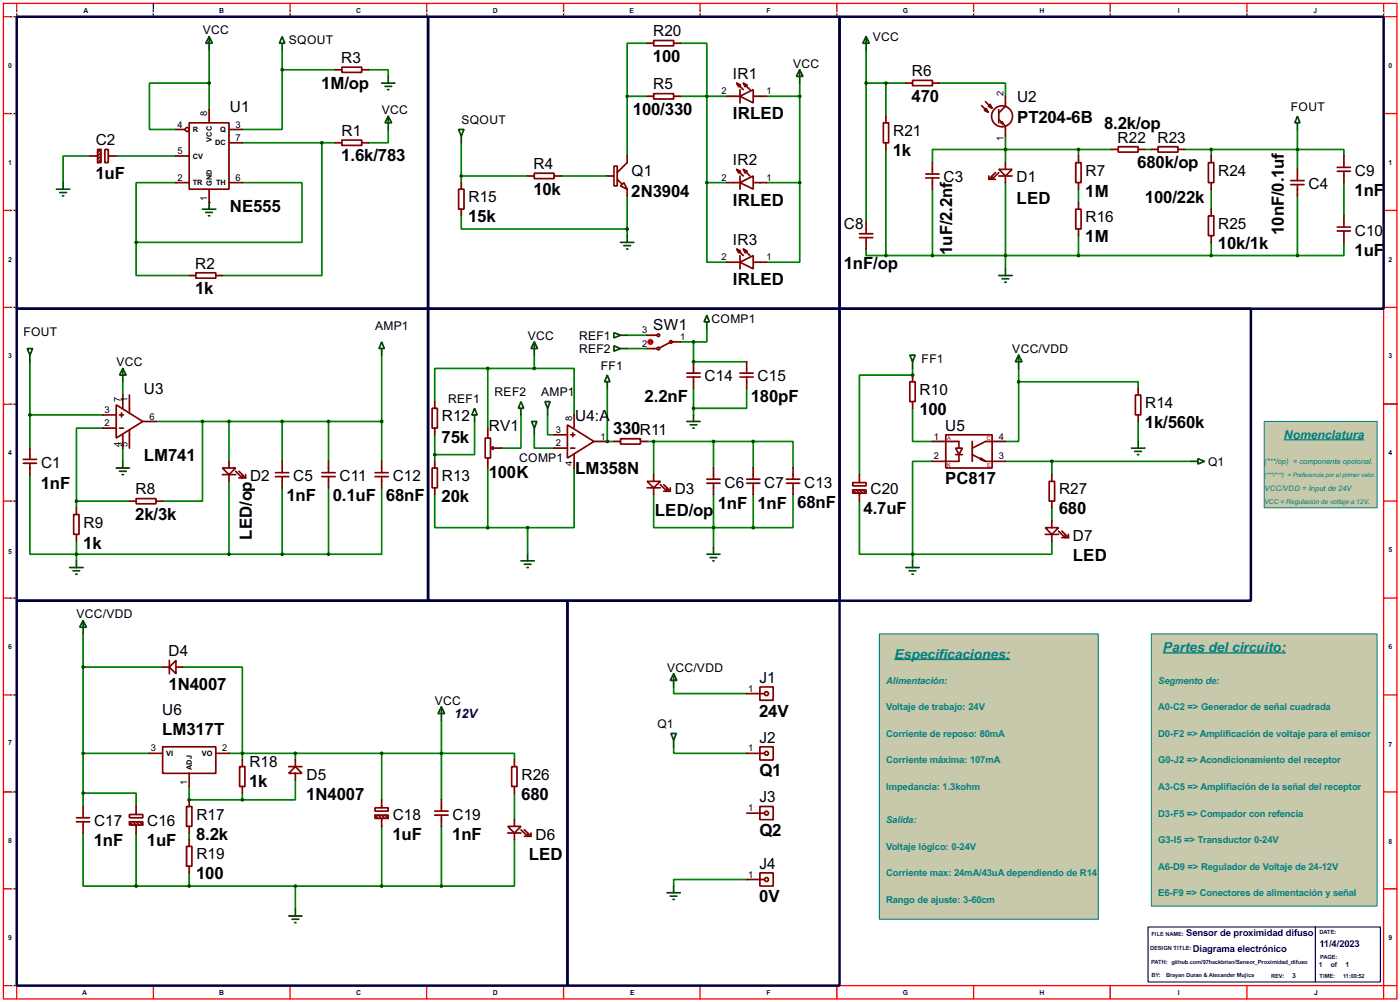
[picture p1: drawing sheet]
<svg xmlns="http://www.w3.org/2000/svg" width="536mm" height="383mm" viewBox="0 0 536 383" stroke-linecap="round" stroke-linejoin="round" font-family="sans-serif">
<g fill="none" stroke="#f00" stroke-width=".5">
<path d="M1.3 1.3h533.4v381h-533.4zM6.4 6.4h523.2v370.8h-523.2zM6.4 1.3v5.1h-5.1M111.1 1.3v5.1M163.4 1.3v5.1M215.7 1.3v5.1M268 1.3v5.1M320.3 1.3v5.1M372.7 1.3v5.1M425 1.3v5.1M477.3 1.3v5.1M529.6 1.3v5.1h5.1"/>
<path d="M1.3 43.5h5.1M529.6 43.5h5.1M1.3 80.6h5.1M529.6 80.6h5.1M1.3 117.7h5.1M529.6 117.7h5.1M1.3 154.7h5.1M529.6 154.7h5.1M1.3 191.8h5.1M529.6 191.8h5.1M1.3 228.9h5.1M529.6 228.9h5.1"/>
<path d="M1.3 266h5.1M529.6 266h5.1M1.3 303.1h5.1M529.6 303.1h5.1M1.3 340.2h5.1M529.6 340.2h5.1M1.3 377.2h5.1v5.1M58.7 377.2v5.1M111.1 377.2v5.1M163.4 377.2v5.1M215.7 377.2v5.1M268 377.2v5.1"/>
<path d="M320.3 377.2v5.1M372.7 377.2v5.1M425 377.2v5.1M477.3 377.2v5.1M534.7 377.2h-5.1v5.1"/>
</g>
<path d="M58.7 1.3v5.1M529.6 154.7h5.1M1.3 303.1h5.1" fill="none" stroke="#000080" stroke-width=".5"/>
<g fill="none" stroke="#fff" stroke-width=".38">
<path d="M3.9 6.4h2.3M6.4 3.9v2.3M58.7 3.9v2.3M111.1 3.9v2.3M163.4 3.9v2.3M215.7 3.9v2.3M268 3.9v2.3M320.3 3.9v2.3M372.7 3.9v2.3M425 3.9v2.3M477.3 3.9v2.3M529.6 3.9v2.3"/>
<path d="M3.9 43.5h2.3M3.9 80.6h2.3M3.9 117.7h2.3M3.9 154.7h2.3M3.9 191.8h2.3M3.9 228.9h2.3M3.9 266h2.3M3.9 303.1h2.3M3.9 340.2h2.3M3.9 377.2h2.3"/>
</g>
<g fill="none" stroke="#000" stroke-width=".38" stroke-dasharray=".5 1">
<path d="M3.9 6.4h2.3M6.4 3.9v2.3M58.7 3.9v2.3M111.1 3.9v2.3M163.4 3.9v2.3M215.7 3.9v2.3M268 3.9v2.3M320.3 3.9v2.3M372.7 3.9v2.3M425 3.9v2.3M477.3 3.9v2.3M529.6 3.9v2.3"/>
<path d="M3.9 43.5h2.3M3.9 80.6h2.3M3.9 117.7h2.3M3.9 154.7h2.3M3.9 191.8h2.3M3.9 228.9h2.3M3.9 266h2.3M3.9 303.1h2.3M3.9 340.2h2.3M3.9 377.2h2.3"/>
</g>
<path d="M439.5 354.8h88.9v21h-88.9z" fill="#fff" stroke="#000080" stroke-width=".45"/>
<path d="M503.5 354.8v21" fill="none" stroke="#000080" stroke-width=".45"/>
<circle cx="80.1" cy="77.5" r=".33" fill="#008000"/>
<g fill="none" stroke="#008000" stroke-width=".65">
<path d="M80.1 19.1v22.9M108 19.1v7.6M80.1 31.8h-22.9v17.8h10.2M108 26.7v22.9h-15.2M108 26.7h20.3M141 26.7h7.6v2.6M260.4 36.9h17.8M306.1 31.8v5.1h-12.7M359.5 31.8h25.4v5.1M34.3 59.7h-10.1v10.2M44.5 59.7h22.9M92.8 54.7h35.5"/>
<path d="M123.2 54.7v50.8h-38.1M148.6 49.6v5.1h-7.6M176.6 54.7v15.2M384.9 57.2h-28v5.1M384.9 52.1v10.2M496.6 57.2h17.8v2.5M496.6 49.6v15.2M67.4 69.9h-15.3v22.9M92.8 69.9h22.8v22.9h-63.5M176.6 67.4h25.4M214.7 67.4h17.8M240.1 75v15.2"/>
<path d="M356.9 72.4v25.4h55.9v-7.6M384.9 69.9v33M412.8 72.4v5.1M496.6 75v22.8h17.8v-5M514.4 69.9v12.7M52.1 92.8v12.7h20.3M176.6 82.6v5.1h63.5M11.5 138.5v33M146.1 135.9v40.7M204.5 135.9v5.1M240.1 128.3h7.6M240.1 133.4h7.6"/>
<path d="M260.4 130.9h5.1M265.5 130.9v7.6M270.6 125.8v5.1h-5.1M11.5 158.8h27.9M47 146.1v5.1M186.7 141h-20.3v12.7M186.7 141v22.9M186.7 141h17.8M199.4 158.8v12.7h-7.6M204.5 141h15.3v17.8M209.6 158.8v7.6h2.5M349.3 156.3v12.7h7.6"/>
<path d="M39.4 163.9h-10.1v27.9M47 171.5v5.1M59.7 161.3h86.4M77.5 161.3v30.5h-15.2M87.7 161.3v15.3M108 161.3v15.3M125.8 161.3v15.3M166.4 166.4v10.2M181.7 161.3v12.7h-15.3M186.7 179.1v22.9M204.5 166.4v5.1h7.6M219.8 179.1v22.9h-17.8"/>
<path d="M247.7 169h2.5v12.7M11.5 181.7v30.4h114.3M29.3 191.8v2.6M29.3 191.8h20.3M87.7 184.2v27.9M108 186.7v25.4M125.8 186.7v25.4M146.1 186.7v25.4h-20.3M166.4 189.3v12.7h20.3M250.2 189.3v12.7h38.1M273.1 189.3v20.3M288.3 189.3v12.7"/>
<path d="M303.6 189.3v12.7h-15.3M29.3 207.1v7.6M186.7 202h15.3M202 202v10.1M257.9 262.9v2.6h27.9M257.9 285.8v2.5h27.9"/>
</g>
<circle cx="265.5" cy="138.5" r=".33" fill="#008000"/>
<path d="M265.5 138.5h20.3M265.5 148.6v10.2M285.8 148.6v7.7h-20.3M232.5 169h2.5M250.2 169h38.1M273.1 169v10.1M288.3 169h15.3v10.1M288.3 169v10.1M435.7 161.3v7.7" fill="none" stroke="#008000" stroke-width=".65"/>
<circle cx="232.5" cy="169" r=".33" fill="#008000"/>
<path d="M232.5 148.6v20.4M389.9 146.1v22.9h-5M389.9 146.1h45.8v2.5M389.9 141v5.1M69.9 255.3h22.9v33M87.7 288.3h5.1M92.8 288.3v2.6M72.4 301v5.1M285.8 336.6h-27.9v2.5" fill="none" stroke="#008000" stroke-width=".65"/>
<circle cx="72.4" cy="306.1" r=".33" fill="#008000"/>
<g fill="none" stroke="#008000" stroke-width=".65">
<path d="M247.7 16.6h-7.6v20.3M260.4 16.6h10.2v53.3M331.5 19.1v66M240.1 36.9v22.8M240.1 36.9h7.6M306.1 36.9v33M331.5 31.8h15.3M339.1 31.8v12.7M339.1 57.2v40.6M384.9 57.2h40.6M412.8 57.2v2.5M438.2 57.2h2.5"/>
<path d="M453.4 57.2h43.2M463.6 57.2v2.5M270.6 69.9v30.5h7.6M270.6 69.9h7.6M293.4 69.9h12.7M306.1 69.9v30.5h-12.7M463.6 72.4v7.7M331.5 95.3v2.5h7.6M339.1 97.8h17.8M412.8 97.8h83.8M463.6 92.8v5M349.3 141v2.6"/>
<path d="M356.9 176.6h-7.6v35.5M384.9 176.6h71.1M402.6 176.6v5.1M329 191.8v20.3h20.3M402.6 194.4v5M349.3 212.1v2.6M402.6 207.1v5h-53.3M169 275.6v30.5M57.2 288.3h-25.4v20.4M92.8 288.3h104.1v2.6M113.1 298.5v7.6h-20.3M113.1 288.3v2.6"/>
<path d="M146.1 288.3v17.8M31.8 318.8v20.3h20.3M31.8 303.6h20.3v5.1M52.1 318.8v20.3M72.4 306.1h20.4M72.4 318.8v2.6M92.8 303.6v2.5M146.1 316.3v22.8M169 316.3v22.8M196.9 303.6v10.1M52.1 339.1h116.9M72.4 334.1v5"/>
<path d="M113.1 339.1v8.9M196.9 321.4v17.7h-27.9"/>
</g>
<circle cx="349.3" cy="143.6" r=".33" fill="#008000"/>
<path d="M349.3 143.6h-20.3v38.1M31.8 242.6v45.7M31.8 255.3h30.5" fill="none" stroke="#008000" stroke-width=".65"/>
<path d="M72.4 47h15.3v25.4h-15.3z" fill="#fff" stroke="#800000" stroke-width=".65"/>
<g fill="none" stroke="#800000" stroke-width=".65">
<path d="M67.4 49.6h3.5M67.4 59.7h5M80.1 42v5M87.7 49.6h5.1M87.7 54.7h5.1M67.4 69.9h5M80.1 72.4v5.1M87.7 69.9h5.1"/>
<circle cx="71.6" cy="49.6" r=".75"/>
</g>
<path d="M130.9 53.6h7.6v2.1h-7.6z" fill="#fff" stroke="#800000" stroke-width=".65"/>
<path d="M128.3 54.7h2.6M138.5 54.7h2.5" fill="none" stroke="#800000" stroke-width=".65"/>
<path d="M80.1 77.5v2.6M77.5 80.1h5.1M78.8 81.3h2.5M79.8 82.6h.5M169 270.6l1.2 2.5h-2.5zM169 270.6v5" fill="none" stroke="#004000" stroke-width=".65"/>
<path d="M75 104.4h7.6v2.1h-7.6z" fill="#fff" stroke="#800000" stroke-width=".65"/>
<path d="M72.4 105.5h2.6M82.6 105.5h2.5" fill="none" stroke="#800000" stroke-width=".65"/>
<path d="M108 14l1 2.6h-2zM108 16.6v2.5M148.6 44.5l1.3 2.5h-2.5zM148.6 44.5v5.1" fill="none" stroke="#004000" stroke-width=".65"/>
<path d="M130.9 25.7h7.6v2h-7.6z" fill="#fff" stroke="#800000" stroke-width=".65"/>
<path d="M128.3 26.7h2.6M138.5 26.7h2.5" fill="none" stroke="#800000" stroke-width=".65"/>
<g fill="#004000" stroke="#004000" stroke-width=".4">
<circle cx="108" cy="26.7" r=".5"/>
<circle cx="123.2" cy="54.7" r=".5"/>
</g>
<path d="M80.1 14l1.2 2.6h-2.5zM80.1 14v5.1M146.1 31.8h5.1M147.4 33.1h2.5M148.4 34.3h.5M148.6 29.3v2.5" fill="none" stroke="#004000" stroke-width=".65"/>
<g fill="#fff" stroke="#800000" stroke-width=".65">
<path d="M40.2 57.2h1.3v5.1h-1.3z"/>
<path d="M37.4 57.2h1.3v5.1h-1.3z"/>
</g>
<path d="M38.7 58.5l-1.3 1.2h-3.1M38.7 59.7l-1.3 1.3M38.7 57.2l-1.3 1.3M41.5 59.7h3M38.7 61l-1.3 1.3" fill="none" stroke="#800000" stroke-width=".65"/>
<path d="M21.6 72.4h5.1M22.9 73.7h2.6M23.9 75h.5M24.2 69.9v2.5" fill="none" stroke="#004000" stroke-width=".65"/>
<g fill="#004000" stroke="#004000" stroke-width=".4">
<circle cx="52.1" cy="92.8" r=".5"/>
<circle cx="80" cy="31.8" r=".5"/>
</g>
<path d="M204.5 66.3h7.6v2.1h-7.6z" fill="#fff" stroke="#800000" stroke-width=".65"/>
<path d="M202 67.4h2.5M212.1 67.4h2.6" fill="none" stroke="#800000" stroke-width=".65"/>
<path d="M237.5 71.2l1.3-1.3 1.3 2.5z" fill="#fff" stroke="#800000" stroke-width=".65"/>
<path d="M235 63.6h1.3v7.6h-1.3z" fill="#fff" stroke="#800000" stroke-width=".65"/>
<path d="M240.1 59.7v2.6l-3.8 3.8M232.5 67.4h2.5M236.3 68.6l1.8 1.8M240.1 72.4v2.6" fill="none" stroke="#800000" stroke-width=".65"/>
<path d="M6.4 6.4h157.5v111.8h-157.5zM163.9 6.4h157.5v111.8h-157.5z" fill="none" stroke="#000040" stroke-width=".95"/>
<path d="M175.6 49.6h2l-1 2.5zM176.6 52.1v2.6M237.5 92.8h5.1M238.8 94h2.6M239.8 95.3h.5M240.1 90.2v2.6" fill="none" stroke="#004000" stroke-width=".65"/>
<path d="M250.2 35.9h7.7v2h-7.7z" fill="#fff" stroke="#800000" stroke-width=".65"/>
<path d="M247.7 36.9h2.5M257.9 36.9h2.5M280.7 36.9h2.6M282 31.8l2.5 2.5M283.3 34.3v5.1M284.5 31.8l2.6 2.5M288.3 36.9h2.6" fill="none" stroke="#800000" stroke-width=".65"/>
<g fill="#fff" stroke="#800000" stroke-width=".65">
<path d="M283.3 36.9l5-2.6v5.1z"/>
<path d="M282 31.8l1.5 .8-.7 .7z"/>
<path d="M284.5 31.8l1.6 .8-.8 .7z"/>
</g>
<path d="M278.2 36.9h2.5M290.9 36.9h2.5M280.7 69.9h2.6M282 64.8l2.5 2.6M283.3 67.4v5M284.5 64.8l2.6 2.6M288.3 69.9h2.6" fill="none" stroke="#800000" stroke-width=".65"/>
<g fill="#fff" stroke="#800000" stroke-width=".65">
<path d="M283.3 69.9l5-2.5v5z"/>
<path d="M282 64.8l1.5 .8-.7 .7z"/>
<path d="M284.5 64.8l1.6 .8-.8 .7z"/>
</g>
<path d="M278.2 69.9h2.5M290.9 69.9h2.5" fill="none" stroke="#800000" stroke-width=".65"/>
<path d="M331.5 14l1.3 2.6h-2.5zM331.5 14v5.1M306.1 26.7l1.3 2.6h-2.5zM306.1 26.7v5.1" fill="none" stroke="#004000" stroke-width=".65"/>
<path d="M321.4 6.4h208.2v111.8h-208.2z" fill="none" stroke="#000040" stroke-width=".95"/>
<path d="M349.3 30.8h7.6v2h-7.6z" fill="#fff" stroke="#800000" stroke-width=".65"/>
<path d="M346.8 31.8h2.5M356.9 31.8h2.6" fill="none" stroke="#800000" stroke-width=".65"/>
<circle cx="383.5" cy="44.5" r="4" fill="#fff" stroke="#800000" stroke-width=".65"/>
<path d="M377.2 38.9l2.6 2.6M384.9 39.4v1.3l-2.6 2.5M375.7 40.4l2.6 2.6M382.3 42v5M382.3 45.8l2.6 2.5v1.3" fill="none" stroke="#800000" stroke-width=".65"/>
<g fill="#fff" stroke="#800000" stroke-width=".65">
<path d="M383.1 47l.5-.5 .5 1.1z"/>
<path d="M377.5 41.5l.8 1.5-1.6-.8z"/>
<path d="M378.3 40.7l.7-.8 .8 1.6z"/>
</g>
<path d="M384.9 36.9v2.5M384.9 49.6v2.5M354.4 66.6h5.1M354.4 68.1h5.1M356.9 62.3v4.3M356.9 68.1v4.3" fill="none" stroke="#800000" stroke-width=".65"/>
<path d="M382.3 64.8h5.1l-2.5 2.6z" fill="#fff" stroke="#800000" stroke-width=".65"/>
<path d="M378.5 67.4v1.2M378.5 68.6h2.6M381.1 66.1l-2.6 2.5M382.3 67.4h5.1M382.3 66.1l-2.5 2.5v-1.2M384.9 62.3v2.5M384.9 67.4v2.5" fill="none" stroke="#800000" stroke-width=".65"/>
<circle cx="384.8" cy="57.2" r=".5" fill="#004000" stroke="#004000" stroke-width=".4"/>
<path d="M382.3 105.5h5.1M383.6 106.7h2.5M384.6 108h.5M384.9 102.9v2.6" fill="none" stroke="#004000" stroke-width=".65"/>
<path d="M411.8 62.3h2v7.6h-2z" fill="#fff" stroke="#800000" stroke-width=".65"/>
<path d="M412.8 59.7v2.6M412.8 69.9v2.5M494.1 70.7h5.1M494.1 69.1h5.1M496.6 64.8v4.3M496.6 70.7v4.3M8.9 177.3h5.1M8.9 175.8h5.1M11.5 171.5v4.3M11.5 177.3v4.4" fill="none" stroke="#800000" stroke-width=".65"/>
<g fill="#004000" stroke="#004000" stroke-width=".4">
<circle cx="384.8" cy="97.8" r=".5"/>
<circle cx="496.6" cy="57.2" r=".5"/>
</g>
<path d="M496.6 44.5l1 2.5h-2zM496.6 47v2.6M10.5 133.4h2l-1 2.5zM11.5 135.9v2.6" fill="none" stroke="#004000" stroke-width=".65"/>
<path d="M6.4 118.2h157.5v111.7h-157.5z" fill="none" stroke="#000040" stroke-width=".95"/>
<path d="M44.5 155l10.2 6.3-10.2 6.4z" fill="#fff" stroke="#800000" stroke-width=".65"/>
<path d="M39.4 158.8h5.1M45.8 158.8h1.5M46.5 158v1.6M47 151.2v5.1M49.6 151.2v6.8M39.4 163.9h5.1M45.8 163.9h1.5M47 166.4v5.1M49.6 164.6v6.9M54.7 161.3h5" fill="none" stroke="#800000" stroke-width=".65"/>
<path d="M52.1 190.8h7.6v2h-7.6z" fill="#fff" stroke="#800000" stroke-width=".65"/>
<path d="M49.6 191.8h2.5M59.7 191.8h2.6" fill="none" stroke="#800000" stroke-width=".65"/>
<path d="M28.2 196.9h2.1v7.6h-2.1z" fill="#fff" stroke="#800000" stroke-width=".65"/>
<path d="M29.3 194.4v2.5M29.3 204.5v2.6" fill="none" stroke="#800000" stroke-width=".65"/>
<g fill="#004000" stroke="#004000" stroke-width=".4">
<circle cx="29.2" cy="191.8" r=".5"/>
<circle cx="11.4" cy="158.8" r=".5"/>
<circle cx="77.5" cy="161.3" r=".5"/>
<circle cx="29.2" cy="212.1" r=".5"/>
</g>
<path d="M47 141l1.3 2.6h-2.5zM47 141v5.1M44.5 179.1h5.1M47 176.6v2.5M45.8 180.4h2.5M46.8 181.7h.5M26.7 217.2h5.1M28 218.5h2.5M29 219.8h.5M29.3 214.7v2.5" fill="none" stroke="#004000" stroke-width=".65"/>
<path d="M85.1 179.1h5.1l-2.5 2.6z" fill="#fff" stroke="#800000" stroke-width=".65"/>
<path d="M87.7 176.6v2.5M85.1 181.7h5.1M87.7 181.7v2.5M90.2 180.4l2.6 2.5v-1.2M91.5 180.4l2.5 2.5M91.5 182.9h2.5M94 181.7v1.2" fill="none" stroke="#800000" stroke-width=".65"/>
<path d="M163.9 118.2h157.5v111.7h-157.5z" fill="none" stroke="#000040" stroke-width=".95"/>
<path d="M217.2 162.6l10.2 6.4-10.2 6.3z" fill="#fff" stroke="#800000" stroke-width=".65"/>
<path d="M219.8 158.8v5.1M212.1 171.5h5.1M212.1 166.4h5.1M218.5 171.5h1.5M218.5 166.4h1.5M219.3 165.7v1.5M219.8 174v5.1M227.4 169h5.1" fill="none" stroke="#800000" stroke-width=".65"/>
<path d="M237.5 167.9h7.7v2.1h-7.7z" fill="#fff" stroke="#800000" stroke-width=".65"/>
<path d="M235 169h2.5M245.2 169h2.5" fill="none" stroke="#800000" stroke-width=".65"/>
<path d="M247.7 184.2h5.1l-2.6 2.5z" fill="#fff" stroke="#800000" stroke-width=".65"/>
<g fill="none" stroke="#800000" stroke-width=".65">
<path d="M273.1 179.1v4.3M288.3 179.1v4.3M247.7 186.7h5.1M250.2 181.7v2.5M250.2 186.7v2.6M252.8 185.5l2.5 2.5v-1.3M254.1 185.5l2.5 2.5M254.1 188h2.5M256.6 186.7v1.3M270.6 185h5M270.6 183.4h5M273.1 185v4.3"/>
<path d="M285.8 185h5.1M285.8 183.4h5.1M288.3 185v4.3"/>
</g>
<path d="M204.5 130.9l1.3 2.5h-2.5zM204.5 130.9v5M199.4 214.7h5.1M200.7 216h2.6M201.7 217.2h.5M202 212.1v2.6M270.6 212.1h5M271.8 213.4h2.6M272.9 214.7h.5M273.1 209.6v2.5" fill="none" stroke="#004000" stroke-width=".65"/>
<g fill="#004000" stroke="#004000" stroke-width=".4">
<circle cx="250.2" cy="169" r=".5"/>
<circle cx="273.1" cy="202" r=".5"/>
</g>
<path d="M165.4 156.3h2v7.6h-2z" fill="#fff" stroke="#800000" stroke-width=".65"/>
<path d="M166.4 153.7v2.6M166.4 163.9v2.5" fill="none" stroke="#800000" stroke-width=".65"/>
<path d="M165.4 179.1h2v7.6h-2z" fill="#fff" stroke="#800000" stroke-width=".65"/>
<path d="M166.4 176.6v2.5M166.4 186.7v2.6" fill="none" stroke="#800000" stroke-width=".65"/>
<g fill="#004000" stroke="#004000" stroke-width=".4">
<circle cx="201.9" cy="202" r=".5"/>
<circle cx="204.5" cy="141" r=".5"/>
<circle cx="270.5" cy="36.9" r=".5"/>
<circle cx="306.1" cy="36.9" r=".5"/>
</g>
<path d="M146.1 130.9l1 2.5h-2zM146.1 133.4v2.5M208.6 153.7h2l-1 2.6zM209.6 156.3v2.5M232.5 143.6l1 2.5h-2.1zM232.5 146.1v2.5" fill="none" stroke="#004000" stroke-width=".65"/>
<path d="M321.4 118.2h157.4v111.7h-157.4zM6.4 229.9h210.8v147.3h-210.8z" fill="none" stroke="#000040" stroke-width=".95"/>
<path d="M185.7 167.7h2.1v7.6h-2.1z" fill="#fff" stroke="#800000" stroke-width=".65"/>
<path d="M186.7 163.9v3.8M186.7 175.3v3.8M188 171.5l.8 .5M188 171.5h3.8M188.8 171l-.8 .5" fill="none" stroke="#800000" stroke-width=".65"/>
<g fill="#004000" stroke="#004000" stroke-width=".4">
<circle cx="186.7" cy="202" r=".5"/>
<circle cx="186.7" cy="141" r=".5"/>
<circle cx="166.4" cy="174" r=".5"/>
</g>
<path d="M181.7 156.3l1 2.5h-2.1zM181.7 158.8v2.5M199.4 153.7l1.1 2.6h-2.1zM199.4 156.3v2.5" fill="none" stroke="#004000" stroke-width=".65"/>
<circle cx="256.8" cy="130.9" r=".5" fill="#fff" stroke="#800000" stroke-width=".65"/>
<path d="M257.4 130.9h.5" fill="none" stroke="#800000" stroke-width=".65"/>
<circle cx="252" cy="133.4" r=".5" fill="#fff" stroke="#800000" stroke-width=".65"/>
<path d="M250.2 133.4h1.3M256.3 131.1l-3.8 2.1" fill="none" stroke="#800000" stroke-width=".65"/>
<circle cx="252" cy="128.3" r=".5" fill="#fff" stroke="#800000" stroke-width=".65"/>
<path d="M247.7 128.3h3.8M247.7 133.4h2.5M257.9 130.9h2.5" fill="none" stroke="#800000" stroke-width=".65"/>
<circle cx="248.9" cy="130.9" r="1" fill="#400000" stroke="#f00" stroke-width=".38"/>
<path d="M248.7 131.1l.3 .3M249 130.4v1M249 130.4l.2 .2M249 130.4l-.3 .2M249.2 131.1l-.2 .3" fill="none" stroke="#f00" stroke-width=".38"/>
<path d="M235 127.3l2.5 1-2.5 1zM235 132.4l2.5 1-2.5 1zM237.5 128.3h2.6M237.5 133.4h2.6M270.6 120.7l1 2.5h-2.1zM270.6 123.2v2.6M203.5 161.3h2l-1 2.6zM204.5 163.9v2.5" fill="none" stroke="#004000" stroke-width=".65"/>
<path d="M290.9 262.9h5.1v5.1h-5.1z" fill="#fff" stroke="#800000" stroke-width=".65"/>
<path d="M290.9 265.5h1.8" fill="none" stroke="#800000" stroke-width=".65"/>
<circle cx="293.4" cy="265.5" r=".75" fill="#feffff" stroke="#800000" stroke-width=".65"/>
<path d="M285.8 265.5h5.1" fill="none" stroke="#800000" stroke-width=".65"/>
<path d="M290.9 285.8h5.1v5.1h-5.1z" fill="#fff" stroke="#800000" stroke-width=".65"/>
<path d="M290.9 288.3h1.8" fill="none" stroke="#800000" stroke-width=".65"/>
<circle cx="293.4" cy="288.3" r=".75" fill="#feffff" stroke="#800000" stroke-width=".65"/>
<path d="M285.8 288.3h5.1" fill="none" stroke="#800000" stroke-width=".65"/>
<path d="M290.9 308.7h5.1v5h-5.1z" fill="#fff" stroke="#800000" stroke-width=".65"/>
<path d="M290.9 311.2h1.8" fill="none" stroke="#800000" stroke-width=".65"/>
<circle cx="293.4" cy="311.2" r=".75" fill="#feffff" stroke="#800000" stroke-width=".65"/>
<path d="M285.8 311.2h5.1" fill="none" stroke="#800000" stroke-width=".65"/>
<path d="M290.9 334.1h5.1v5h-5.1z" fill="#fff" stroke="#800000" stroke-width=".65"/>
<path d="M290.9 336.6h1.8" fill="none" stroke="#800000" stroke-width=".65"/>
<circle cx="293.4" cy="336.6" r=".75" fill="#feffff" stroke="#800000" stroke-width=".65"/>
<path d="M285.8 336.6h5.1" fill="none" stroke="#800000" stroke-width=".65"/>
<path d="M362 166.4h17.8v12.7h-17.8z" fill="#fff" stroke="#800000" stroke-width=".65"/>
<path d="M365.8 171.5h2.6l-1.3 2.5z" fill="#fff" stroke="#800000" stroke-width=".65"/>
<path d="M356.9 169h10.2v2.5M365.8 174h2.6M367.1 174v2.6h-10.2M372.2 169v7.6M372.2 174l5 2.6M375.2 175.8l2 .8M375.5 175.3l1.7 1.3M377.2 176.6h7.7M384.9 169h-7.7l-5 2.5" fill="none" stroke="#800000" stroke-width=".65"/>
<path d="M346.8 217.2h5M348 218.5h2.6M349.1 219.8h.5M349.3 214.7v2.5" fill="none" stroke="#004000" stroke-width=".65"/>
<path d="M348.3 146.1h2v7.6h-2z" fill="#fff" stroke="#800000" stroke-width=".65"/>
<path d="M349.3 143.6v2.5M349.3 153.7v2.6" fill="none" stroke="#800000" stroke-width=".65"/>
<path d="M348.3 135.9h2l-1 2.6zM349.3 138.5v2.5M389.9 135.9l1.3 2.6h-2.5zM389.9 135.9v5.1M456 176.6h2.5M458.5 175.6l2.6 1-2.6 1zM257.9 257.9l1.2 2.5h-2.5zM257.9 257.9v5M256.8 280.7h2.1l-1 2.6zM257.9 283.3v2.5" fill="none" stroke="#004000" stroke-width=".65"/>
<path d="M175.6 72.4h2v7.7h-2z" fill="#fff" stroke="#800000" stroke-width=".65"/>
<path d="M176.6 69.9v2.5M176.6 80.1v2.5" fill="none" stroke="#800000" stroke-width=".65"/>
<g fill="#004000" stroke="#004000" stroke-width=".4">
<circle cx="176.5" cy="67.4" r=".5"/>
<circle cx="240" cy="87.7" r=".5"/>
</g>
<path d="M411.8 80.1h2v7.6h-2z" fill="#fff" stroke="#800000" stroke-width=".65"/>
<g fill="none" stroke="#800000" stroke-width=".65">
<path d="M514.4 59.7v4.4M412.8 77.5v2.6M511.9 65.6h5M511.9 64.1h5M514.4 65.6v4.3M329 91h5.1M329 89.5h5.1M331.5 85.1v4.4M331.5 91v4.3M412.8 87.7v2.5M511.9 88.4h5M511.9 86.9h5"/>
<path d="M514.4 82.6v4.3M514.4 88.4v4.4M265.5 138.5v4.3M285.8 138.5v4.3M262.9 144.3h5.1M262.9 142.8h5.1M265.5 144.3v4.3M283.3 144.3h5M283.3 142.8h5M285.8 144.3v4.3M108 176.6v4.3M125.8 176.6v4.3"/>
<path d="M146.1 176.6v4.3M303.6 179.1v4.3M105.5 182.4h5M105.5 180.9h5M108 182.4v4.3M123.2 182.4h5.1M123.2 180.9h5.1M125.8 182.4v4.3M143.6 182.4h5M143.6 180.9h5M146.1 182.4v4.3M301 185h5.1"/>
<path d="M301 183.4h5.1M303.6 185v4.3"/>
</g>
<g fill="#004000" stroke="#004000" stroke-width=".4">
<circle cx="356.9" cy="97.8" r=".5"/>
<circle cx="412.8" cy="97.8" r=".5"/>
<circle cx="496.6" cy="97.8" r=".5"/>
<circle cx="87.6" cy="161.3" r=".5"/>
<circle cx="108" cy="161.3" r=".5"/>
<circle cx="146.1" cy="161.3" r=".5"/>
<circle cx="125.7" cy="161.3" r=".5"/>
<circle cx="87.6" cy="212.1" r=".5"/>
<circle cx="108" cy="212.1" r=".5"/>
<circle cx="125.7" cy="212.1" r=".5"/>
<circle cx="288.3" cy="202" r=".5"/>
<circle cx="265.4" cy="130.9" r=".5"/>
<circle cx="265.4" cy="138.5" r=".5"/>
<circle cx="265.4" cy="156.3" r=".5"/>
<circle cx="273.1" cy="169" r=".5"/>
<circle cx="288.3" cy="169" r=".5"/>
</g>
<path d="M265.5 158.8v2.5M262.9 161.3h5.1M264.2 162.6h2.6M265.2 163.9h.5" fill="none" stroke="#004000" stroke-width=".65"/>
<path d="M434.6 151.2h2.1v7.6h-2.1z" fill="#fff" stroke="#800000" stroke-width=".65"/>
<path d="M435.7 148.6v2.6M435.7 158.8v2.5" fill="none" stroke="#800000" stroke-width=".65"/>
<path d="M433.1 171.5h5.1M434.4 172.8h2.5M435.4 174h.5M435.7 169v2.5M257.9 339.1v2.6M255.3 341.7h5.1M256.6 343h2.5M257.6 344.2h.5" fill="none" stroke="#004000" stroke-width=".65"/>
<g fill="#004000" stroke="#004000" stroke-width=".4">
<circle cx="232.4" cy="169" r=".5"/>
<circle cx="389.9" cy="146.1" r=".5"/>
</g>
<path d="M62.3 285.8h20.3v10.2h-20.3z" fill="#fff" stroke="#800000" stroke-width=".65"/>
<path d="M57.2 288.3h5.1M72.4 296v5M82.6 288.3h5.1" fill="none" stroke="#800000" stroke-width=".65"/>
<path d="M64.8 255.3l2.6-2.5v5.1z" fill="#fff" stroke="#800000" stroke-width=".65"/>
<path d="M62.3 255.3h2.5M64.8 252.8v5.1M67.4 255.3h2.5" fill="none" stroke="#800000" stroke-width=".65"/>
<g fill="#fff" stroke="#800000" stroke-width=".65">
<path d="M49.6 311.7h5.1v1.3h-5.1z"/>
<path d="M49.6 314.5h5.1v1.3h-5.1z"/>
</g>
<path d="M29.3 314.5h5M29.3 313h5M31.8 308.7v4.3M31.8 314.5v4.3M49.6 314.5l1.3 1.3M50.9 314.5l1.2 1.3v3M52.1 308.7v3M52.1 314.5l1.3 1.3M53.4 314.5l1.3 1.3" fill="none" stroke="#800000" stroke-width=".65"/>
<path d="M110.5 350.6h5.1M111.8 351.8h2.6M112.8 353.1h.5M113.1 348v2.6" fill="none" stroke="#004000" stroke-width=".65"/>
<path d="M71.4 308.7h2.1v7.6h-2.1z" fill="#fff" stroke="#800000" stroke-width=".65"/>
<path d="M72.4 306.1v2.6M72.4 316.3v2.5" fill="none" stroke="#800000" stroke-width=".65"/>
<path d="M91.7 293.4h2.1v7.6h-2.1z" fill="#fff" stroke="#800000" stroke-width=".65"/>
<path d="M92.8 290.9v2.5M92.8 301v2.6" fill="none" stroke="#800000" stroke-width=".65"/>
<circle cx="92.7" cy="288.3" r=".5" fill="#004000" stroke="#004000" stroke-width=".4"/>
<path d="M113.1 293.4l2.5 2.6h-5.1z" fill="#fff" stroke="#800000" stroke-width=".65"/>
<path d="M110.5 293.4h5.1M113.1 290.9v2.5M113.1 296v2.5" fill="none" stroke="#800000" stroke-width=".65"/>
<circle cx="72.4" cy="306.1" r=".5" fill="#004000" stroke="#004000" stroke-width=".4"/>
<g fill="#fff" stroke="#800000" stroke-width=".65">
<path d="M143.6 309.2h5v1.2h-5z"/>
<path d="M143.6 312h5v1.2h-5z"/>
</g>
<path d="M143.6 312l1.2 1.2M144.8 312l1.3 1.2v3.1M146.1 306.1v3.1M146.1 312l1.3 1.2M147.4 312l1.2 1.2M166.4 312h5.1M166.4 310.4h5.1M169 306.1v4.3M169 312v4.3" fill="none" stroke="#800000" stroke-width=".65"/>
<g fill="#004000" stroke="#004000" stroke-width=".4">
<circle cx="52.1" cy="339.1" r=".5"/>
<circle cx="113" cy="288.3" r=".5"/>
<circle cx="146.1" cy="288.3" r=".5"/>
<circle cx="146.1" cy="339.1" r=".5"/>
<circle cx="168.9" cy="288.3" r=".5"/>
<circle cx="31.8" cy="303.6" r=".5"/>
<circle cx="31.8" cy="288.3" r=".5"/>
<circle cx="92.7" cy="306.1" r=".5"/>
</g>
<path d="M31.8 237.5l1.3 2.6h-2.6zM31.8 237.5v5.1" fill="none" stroke="#004000" stroke-width=".65"/>
<path d="M71.4 323.9h2.1v7.6h-2.1z" fill="#fff" stroke="#800000" stroke-width=".65"/>
<path d="M72.4 321.4v2.5M72.4 331.5v2.6" fill="none" stroke="#800000" stroke-width=".65"/>
<circle cx="72.4" cy="339.1" r=".5" fill="#004000" stroke="#004000" stroke-width=".4"/>
<path d="M250.2 15.5h7.7v2.1h-7.7z" fill="#fff" stroke="#800000" stroke-width=".65"/>
<path d="M247.7 16.6h2.5M257.9 16.6h2.5" fill="none" stroke="#800000" stroke-width=".65"/>
<g fill="#004000" stroke="#004000" stroke-width=".4">
<circle cx="240" cy="36.9" r=".5"/>
<circle cx="331.5" cy="31.8" r=".5"/>
</g>
<path d="M338.1 47h2.1v7.7h-2.1z" fill="#fff" stroke="#800000" stroke-width=".65"/>
<path d="M339.1 44.5v2.5M339.1 54.7v2.5" fill="none" stroke="#800000" stroke-width=".65"/>
<g fill="#004000" stroke="#004000" stroke-width=".4">
<circle cx="339.1" cy="31.8" r=".5"/>
<circle cx="339.1" cy="97.8" r=".5"/>
</g>
<path d="M428 56.2h7.7v2h-7.7z" fill="#fff" stroke="#800000" stroke-width=".65"/>
<path d="M425.5 57.2h2.5M435.7 57.2h2.5" fill="none" stroke="#800000" stroke-width=".65"/>
<circle cx="412.8" cy="57.2" r=".5" fill="#004000" stroke="#004000" stroke-width=".4"/>
<path d="M443.3 56.2h7.6v2h-7.6z" fill="#fff" stroke="#800000" stroke-width=".65"/>
<path d="M440.7 57.2h2.6M450.9 57.2h2.5" fill="none" stroke="#800000" stroke-width=".65"/>
<path d="M462.6 62.3h2v7.6h-2z" fill="#fff" stroke="#800000" stroke-width=".65"/>
<path d="M463.6 59.7v2.6M463.6 69.9v2.5" fill="none" stroke="#800000" stroke-width=".65"/>
<circle cx="463.6" cy="57.2" r=".5" fill="#004000" stroke="#004000" stroke-width=".4"/>
<path d="M462.6 82.6h2v7.6h-2z" fill="#fff" stroke="#800000" stroke-width=".65"/>
<path d="M463.6 80.1v2.5M463.6 90.2v2.6" fill="none" stroke="#800000" stroke-width=".65"/>
<circle cx="463.6" cy="97.8" r=".5" fill="#004000" stroke="#004000" stroke-width=".4"/>
<path d="M195.9 293.4h2v7.6h-2z" fill="#fff" stroke="#800000" stroke-width=".65"/>
<path d="M196.9 290.9v2.5M196.9 301v2.6" fill="none" stroke="#800000" stroke-width=".65"/>
<path d="M194.4 316.3h5l-2.5 2.5z" fill="#fff" stroke="#800000" stroke-width=".65"/>
<path d="M194.4 318.8h5M196.9 313.7v2.6M196.9 318.8v2.6M199.4 317.6l2.6 2.5v-1.3M200.7 317.6l2.6 2.5M203.3 318.8v1.3M200.7 320.1h2.6" fill="none" stroke="#800000" stroke-width=".65"/>
<g fill="#004000" stroke="#004000" stroke-width=".4">
<circle cx="168.9" cy="339.1" r=".5"/>
<circle cx="113" cy="339.1" r=".5"/>
</g>
<path d="M400.1 202h5.1l-2.6 2.5z" fill="#fff" stroke="#800000" stroke-width=".65"/>
<path d="M402.6 199.4v2.6M400.1 204.5h5.1M402.6 204.5v2.6M405.2 203.3l2.5 2.5v-1.3M406.5 203.3l2.5 2.5M406.5 205.8h2.5M409 204.5v1.3" fill="none" stroke="#800000" stroke-width=".65"/>
<circle cx="349.3" cy="212.1" r=".5" fill="#004000" stroke="#004000" stroke-width=".4"/>
<path d="M401.6 184.2h2.1v7.6h-2.1z" fill="#fff" stroke="#800000" stroke-width=".65"/>
<path d="M282 95.3l2.5 2.5M283.3 97.8v5.1M284.5 95.3l2.6 2.5M280.7 100.4h2.6M288.3 100.4h2.6M402.6 181.7v2.5M402.6 191.8v2.6" fill="none" stroke="#800000" stroke-width=".65"/>
<circle cx="402.6" cy="176.6" r=".5" fill="#004000" stroke="#004000" stroke-width=".4"/>
<g fill="#fff" stroke="#800000" stroke-width=".65">
<path d="M283.3 100.4l5-2.6v5.1z"/>
<path d="M282 95.3l1.5 .8-.7 .7z"/>
<path d="M284.5 95.3l1.6 .8-.8 .7z"/>
</g>
<path d="M278.2 100.4h2.5M290.9 100.4h2.5" fill="none" stroke="#800000" stroke-width=".65"/>
<g fill="#004000" stroke="#004000" stroke-width=".4">
<circle cx="306.1" cy="69.9" r=".5"/>
<circle cx="270.5" cy="69.9" r=".5"/>
</g>
<path d="M440.7 242.6h86.4v104.2h-86.4z" fill="#c8c8aa" stroke="#008080" stroke-width=".4"/>
<path d="M445.1 249.9h47.1" fill="none" stroke="#008080" stroke-width=".55"/>
<path d="M217.2 229.9h104.2v147.3h-104.2z" fill="none" stroke="#000040" stroke-width=".95"/>
<g fill="#fff" stroke="#800000" stroke-width=".65">
<path d="M326.4 184.7h5.1v1.3h-5.1z"/>
<path d="M326.4 187.5h5.1v1.3h-5.1z"/>
</g>
<path d="M326.4 187.5l1.3 1.3M327.7 187.5l1.3 1.3v3M329 181.7v3M329 187.5l1.3 1.3M330.3 187.5l1.2 1.3" fill="none" stroke="#800000" stroke-width=".65"/>
<circle cx="349.3" cy="143.6" r=".5" fill="#004000" stroke="#004000" stroke-width=".4"/>
<g fill="#c8c8aa" stroke="#008080" stroke-width=".4">
<path d="M336.6 242.6h83.8v109.2h-83.8z"/>
<path d="M483.9 161.3h43.2v33.1h-43.2z"/>
</g>
<path d="M342.4 252.4h44.3" fill="none" stroke="#008080" stroke-width=".55"/>
<path d="M491.4 168.3h30.8" fill="none" stroke="#008080" stroke-width=".5"/>
<circle cx="31.8" cy="255.3" r=".5" fill="#004000" stroke="#004000" stroke-width=".4"/>
<g font-size="7.2">
<text x="249.9" y="23.8">100</text>
<text x="122.9" y="33.9">1M/op</text>
<text x="349" y="39.1">470</text>
<text x="242.3" y="44.1">100/330</text>
<text x="280.5" y="45.7">IRLED</text>
<text x="389.3" y="47">PT204-6B</text>
<text x="422.6" y="49.2">8.2k/op</text>
<text x="341.8" y="59.7">1k</text>
<text x="130.7" y="61.7">1.6k/783</text>
<text x="435.3" y="64.5">680k/op</text>
<text x="36.6" y="68.5">1uF</text>
<text x="204.2" y="74.6">10k</text>
<text x="241.7" y="75.5">2N3904</text>
<text x="389.1" y="78">LED</text>
<text x="415.4" y="75.5">1M</text>
<text x="438.3" y="77.5">100/22k</text>
<text x="518.5" y="75">1nF</text>
<text x="88" y="81.1">NE555</text>
<text x="280.5" y="78.7">IRLED</text>
<text x="179.2" y="85.1">15k</text>
<text x="491.4" y="89.8" transform="rotate(-90 491.4 89.8)">10nF/0.1uf</text>
<text x="415.4" y="92.7">1M</text>
<text x="466.2" y="95.2">10k/1k</text>
<text x="364.4" y="97.5" transform="rotate(-90 364.4 97.5)">1uF/2.2nf</text>
<text x="518.5" y="97.8">1uF</text>
<text x="323" y="102.9">1nF/op</text>
<text x="74.7" y="112.7">1k</text>
<text x="280.5" y="109.2">IRLED</text>
<text x="246.8" y="153.7">2.2nF</text>
<text x="287.4" y="153.7">180pF</text>
<text x="351.9" y="158.8">100</text>
<text x="234.7" y="166.1">330R11</text>
<text x="438.3" y="163.9">1k/560k</text>
<text x="169" y="169.4">75k</text>
<text x="55.1" y="176.4">LM741</text>
<text x="187.1" y="182.8">100K</text>
<text x="220.2" y="181.5">LM358N</text>
<text x="361.8" y="185.4">PC817</text>
<text x="15.6" y="187.2">1nF</text>
<text x="109.6" y="191.8">1nF</text>
<text x="127.4" y="191.8">0.1uF</text>
<text x="147.7" y="191.8">68nF</text>
<text x="169" y="192.3">20k</text>
<text x="250.7" y="197.4">LED/op</text>
<text x="274.7" y="194.9">1nF</text>
<text x="289.9" y="194.9">1nF</text>
<text x="305.2" y="194.3">68nF</text>
<text x="330.6" y="196.8">4.7uF</text>
<text x="405.3" y="196.8">680</text>
<text x="51.8" y="199.1">2k/3k</text>
<text x="96.4" y="206.6" transform="rotate(-90 96.4 206.6)">LED/op</text>
<text x="31.9" y="210.1">1k</text>
<text x="410.7" y="214.7">LED</text>
<text x="64.5" y="264.1">1N4007</text>
<text x="290.6" y="274.3">24V</text>
<text x="62.1" y="281.2">LM317T</text>
<text x="290.7" y="297.1">Q1</text>
<text x="95.4" y="301">1k</text>
<text x="117.2" y="306.1">1N4007</text>
<text x="199.5" y="306.1">680</text>
<text x="35.9" y="323.9">1nF</text>
<text x="56.3" y="323.9">1uF</text>
<text x="75.1" y="321.3">8.2k</text>
<text x="150.2" y="321.3">1uF</text>
<text x="173.1" y="321.3">1nF</text>
<text x="290.7" y="320">Q2</text>
<text x="202.4" y="329">LED</text>
<text x="75.1" y="336.6">100</text>
<text x="290.6" y="345.4">0V</text>
</g>
<g font-size="6.6">
<text x="250" y="14">R20</text>
<text x="130.6" y="24.1">R3</text>
<text x="349.1" y="29.2">R6</text>
<text x="250" y="34.2">R5</text>
<text x="280.5" y="30.2">IR1</text>
<text x="389.3" y="38.8">U2</text>
<text x="88" y="43">U1</text>
<text x="130.8" y="52.2">R1</text>
<text x="341.9" y="52.1">R21</text>
<text x="36.7" y="55.6">C2</text>
<text x="427.8" y="54.6">R22 R23</text>
<text x="204.3" y="64.8">R4</text>
<text x="280.5" y="63.2">IR2</text>
<text x="241.8" y="67.3">Q1</text>
<text x="361.2" y="69.8">C3</text>
<text x="389.1" y="69.8">D1</text>
<text x="415.5" y="67.3">R7</text>
<text x="466.3" y="67.3">R24</text>
<text x="518.6" y="67.3">C9</text>
<text x="179.3" y="77.5">R15</text>
<text x="500.9" y="72.3">C4</text>
<text x="323.1" y="87.6">C8</text>
<text x="415.5" y="85">R16</text>
<text x="466.3" y="87.6">R25</text>
<text x="280.5" y="93.7">IR3</text>
<text x="518.6" y="90.2">C10</text>
<text x="74.8" y="102.9">R2</text>
<text x="250" y="126.2">SW1</text>
<text x="269.7" y="146">C14</text>
<text x="290" y="146">C15</text>
<text x="55.1" y="150.9">U3</text>
<text x="352" y="151.1">R10</text>
<text x="169.1" y="161.3">R12</text>
<text x="220.2" y="161">U4:A</text>
<text x="438.4" y="156.2">R14</text>
<text x="187.2" y="164.8">RV1</text>
<text x="361.8" y="164.8">U5</text>
<text x="15.7" y="179.1">C1</text>
<text x="95.7" y="184.1">D2</text>
<text x="112.2" y="184.1">C5</text>
<text x="130" y="184.1">C11</text>
<text x="150.3" y="184.1">C12</text>
<text x="169.1" y="184.1">R13</text>
<text x="51.9" y="189.2">R8</text>
<text x="258.3" y="189.2">D3</text>
<text x="277.3" y="186.7">C6</text>
<text x="292.6" y="186.7">C7</text>
<text x="307.8" y="186.7">C13</text>
<text x="333.2" y="189.2">C20</text>
<text x="405.4" y="189.2">R27</text>
<text x="32" y="201.9">R9</text>
<text x="410.7" y="207">D7</text>
<text x="64.6" y="251.2">D4</text>
<text x="290.7" y="261.4">J1</text>
<text x="62.1" y="273.6">U6</text>
<text x="290.7" y="284.2">J2</text>
<text x="95.5" y="293.4">R18</text>
<text x="117.3" y="298.4">D5</text>
<text x="199.6" y="298.4">R26</text>
<text x="290.7" y="307.1">J3</text>
<text x="36" y="316.2">C17</text>
<text x="56.4" y="316.2">C16</text>
<text x="75.2" y="313.7">R17</text>
<text x="150.3" y="313.7">C18</text>
<text x="173.2" y="313.7">C19</text>
<text x="205" y="321.3">D6</text>
<text x="75.2" y="328.9">R19</text>
<text x="290.7" y="332.5">J4</text>
</g>
<g font-size="5.9" fill="#008080">
<text x="445.1" y="249.6">Partes del circuito:</text>
<text x="342.4" y="252.1">Especificaciones:</text>
</g>
<text font-size="5.5" fill="#000040" x="174" y="274.9">12V</text>
<text font-size="5.3" fill="#008080" x="491.4" y="168.1">Nomenclatura</text>
<g font-size="5.2">
<text x="77.6" y="13.2">VCC</text>
<text x="110.6" y="16.9">SQOUT</text>
<text x="334.1" y="15.7">VCC</text>
<text x="303.6" y="25.8">VCC</text>
<text x="146.2" y="43.7">VCC</text>
<text x="176.6" y="47.4">SQOUT</text>
<text x="494.1" y="42.3">FOUT</text>
<text x="272.4" y="123.7">COMP1</text>
<text x="9" y="128.8">FOUT</text>
<text x="143.6" y="126.2">AMP1</text>
<text x="202" y="130">VCC</text>
<text x="221.6" y="130">REF1</text>
<text x="221.6" y="135.1">REF2</text>
<text x="387.5" y="135.1">VCC/VDD</text>
<text x="44.6" y="140.2">VCC</text>
<text x="230" y="141.5">FF1</text>
<text x="352.8" y="138.9">FF1</text>
<text x="171.6" y="154.2">REF1</text>
<text x="189.3" y="151.6">REF2</text>
<text x="207.1" y="151.6">AMP1</text>
<text x="198.7" y="177">COMP1</text>
<text x="462.4" y="178.3">Q1</text>
<text x="29.3" y="236.7">VCC/VDD</text>
<text x="255.4" y="257">VCC/VDD</text>
<text x="166.5" y="269.7">VCC</text>
<text x="251.6" y="278.6">Q1</text>
</g>
<g font-size="4.1" fill="#008080">
<text x="339.2" y="261.7">Alimentación:</text>
<text x="443.3" y="261.7">Segmento de:</text>
<text x="339.2" y="271.9">Voltaje de trabajo: 24V</text>
<text x="443.3" y="271.9">A0-C2 =&gt; Generador de señal cuadrada</text>
<text x="339.2" y="282">Corriente de reposo: 80mA</text>
<text x="443.3" y="282">D0-F2 =&gt; Amplificación de voltaje para el emisor</text>
<text x="339.2" y="292.2">Corriente máxima: 107mA</text>
<text x="443.3" y="292.2">G0-J2 =&gt; Acondicionamiento del receptor</text>
<text x="339.2" y="302.3">Impedancia: 1.3kohm</text>
<text x="443.3" y="302.3">A3-C5 =&gt; Amplifiación de la señal del receptor</text>
<text x="339.2" y="315">Salida:</text>
<text x="443.3" y="312.5">D3-F5 =&gt; Compador con refencia</text>
<text x="443.3" y="322.7">G3-I5 =&gt; Transductor 0-24V</text>
<text x="339.2" y="325.2">Voltaje lógico: 0-24V</text>
<text x="339.2" y="335.4">Corriente max: 24mA/43uA dependiendo de R14</text>
<text x="443.3" y="332.8">A6-D9 =&gt; Regulador de Voltaje de 24-12V</text>
<text x="339.2" y="345.5">Rango de ajuste: 3-60cm</text>
<text x="443.3" y="343">E6-F9 =&gt; Conectores de alimentación y señal</text>
</g>
<g font-size="4.1" fill="#000080">
<text x="454" y="358.3">Sensor de proximidad difuso</text>
<text x="456.5" y="364.2">Diagrama electrónico</text>
<text x="505" y="362.4">11/4/2023</text>
</g>
<g font-size="4">
<text x="276.2" y="36.1">2</text>
<text x="293.4" y="36.1">1</text>
<text x="384.1" y="36.8" transform="rotate(-90 384.1 36.8)">2</text>
<text x="79.3" y="44.5" transform="rotate(-90 79.3 44.5)">8</text>
<text x="68" y="48.8">4</text>
<text x="90.2" y="53.9">7</text>
<text x="90.2" y="48.8">3</text>
<text x="68" y="58.9">5</text>
<text x="384.1" y="54" transform="rotate(-90 384.1 54)">1</text>
<text x="68" y="69.1">2</text>
<text x="90.2" y="69.1">6</text>
<text x="276.2" y="69.1">2</text>
<text x="293.4" y="69.1">1</text>
<text x="79.3" y="76.9" transform="rotate(-90 79.3 76.9)">1</text>
<text x="276.2" y="99.6">2</text>
<text x="293.4" y="99.6">1</text>
<text x="245.8" y="127.6">3</text>
<text x="260.4" y="130.1">1</text>
<text x="245.8" y="132.6">2</text>
<text x="46.2" y="153.7" transform="rotate(-90 46.2 153.7)">7</text>
<text x="48.8" y="153.7" transform="rotate(-90 48.8 153.7)">1</text>
<text x="40" y="158">3</text>
<text x="57.2" y="160.6">6</text>
<text x="219" y="161.3" transform="rotate(-90 219 161.3)">8</text>
<text x="40" y="163.1">2</text>
<text x="212.7" y="165.7">3</text>
<text x="46.3" y="170.9" transform="rotate(-90 46.3 170.9)">4</text>
<text x="48.8" y="170.9" transform="rotate(-90 48.8 170.9)">5</text>
<text x="212.7" y="170.7">2</text>
<text x="229.9" y="168.2">1</text>
<text x="357.5" y="168.2">1</text>
<text x="382.3" y="168.2">4</text>
<text x="219" y="178.5" transform="rotate(-90 219 178.5)">4</text>
<text x="357.5" y="175.8">2</text>
<text x="382.3" y="175.8">3</text>
<text x="286.4" y="264.7">1</text>
<text x="57.8" y="287.6">3</text>
<text x="85.1" y="287.6">2</text>
<text x="286.4" y="287.6">1</text>
<text x="71.6" y="300.5" transform="rotate(-90 71.6 300.5)">1</text>
<text x="286.4" y="310.5">1</text>
<text x="286.4" y="335.9">1</text>
</g>
<g font-size="3.3" fill="#008080">
<text x="483.9" y="177.7">(***/op) = componente opcional.</text>
<text x="484" y="187.8">VCC/VDD = Input de 24V</text>
</g>
<g font-size="3.2">
<text x="73.7" y="50.6">R</text>
<text x="84.2" y="50.6">Q</text>
<text x="81.1" y="54.3" transform="rotate(-90 81.1 54.3)">VCC</text>
<text x="82.3" y="55.7">DC</text>
<text x="73.7" y="60.7">CV</text>
<text x="73.7" y="70.9">TR</text>
<text x="81.1" y="71.1" transform="rotate(-90 81.1 71.1)">GND</text>
<text x="82.7" y="70.9">TH</text>
<text x="63.6" y="289.3">VI</text>
<text x="77.2" y="289.3">VO</text>
<text x="73.4" y="294.6" transform="rotate(-90 73.4 294.6)">ADJ</text>
</g>
<g font-size="3" fill="#000080">
<text x="31.9" y="4.9">A</text>
<text x="83.9" y="4.9">B</text>
<text x="136.3" y="4.9">C</text>
<text x="188.6" y="4.9">D</text>
<text x="241" y="4.9">E</text>
<text x="293.4" y="4.9">F</text>
<text x="345.5" y="4.9">G</text>
<text x="397.9" y="4.9">H</text>
<text x="450.8" y="4.9">I</text>
<text x="502.7" y="4.9">J</text>
<text x="3.2" y="25.9">0</text>
<text x="531.5" y="25.9">0</text>
<text x="3.2" y="63">1</text>
<text x="531.5" y="63">1</text>
<text x="3.2" y="100.1">2</text>
<text x="531.5" y="100.1">2</text>
<text x="3.2" y="136.9">3</text>
<text x="531.5" y="137.2">3</text>
<text x="3.2" y="174">4</text>
<text x="531.5" y="174.3">4</text>
<text x="3.2" y="211.9">5</text>
<text x="531.5" y="211.4">5</text>
<text x="3.2" y="248.5">6</text>
<text x="531.5" y="248.5">6</text>
<text x="3.2" y="285">7</text>
<text x="531.5" y="285.8">7</text>
<text x="3.2" y="322.6">8</text>
<text x="531.5" y="322.9">8</text>
<text x="3.2" y="359.7">9</text>
<text x="531.5" y="359.7">9</text>
<text x="504.8" y="370.2">1</text>
<text x="509.4" y="370.2">of</text>
<text x="515" y="370.2">1</text>
<text x="494.7" y="374.3">3</text>
<text x="31.4" y="380.8">A</text>
<text x="83.9" y="380.8">B</text>
<text x="136.3" y="380.8">C</text>
<text x="188.6" y="380.8">D</text>
<text x="241.2" y="380.8">E</text>
<text x="293.4" y="380.8">F</text>
<text x="345.5" y="380.8">G</text>
<text x="397.9" y="380.8">H</text>
<text x="450.8" y="380.8">I</text>
<text x="503" y="380.8">J</text>
</g>
<text font-size="2.9" fill="#008080" x="483.9" y="192.8">VCC = Regulación de voltaje a 12V.</text>
<text font-size="2.7" fill="#008080" x="483.9" y="182.6">(***/***) = Preferencia porel primervalor.</text>
<g font-size="2.5" fill="#000080">
<text x="440.7" y="358.1">FILE NAME:</text>
<text x="505" y="357.6">DATE:</text>
<text x="440.2" y="363.7">DESIGN TITLE:</text>
<text x="440.6" y="369">PATH: github.com/97hackbrian/Sensor_Proximidad_difuso</text>
<text x="505.3" y="367">PAGE:</text>
<text x="440.7" y="373.9">BY:</text>
<text x="446.3" y="373.9">Brayan Duran &amp; Alexander Mujica</text>
<text x="486.5" y="374.1">REV:</text>
<text x="505.1" y="374.1">TIME:</text>
<text x="514.1" y="374.1">11:00:52</text>
</g>
<g font-size="2.4" fill="#800000">
<text x="362.6" y="168.5">A</text>
<text x="377.7" y="168.5">C</text>
<text x="362.6" y="178.7">K</text>
<text x="377.8" y="178.7">E</text>
</g>
</svg>
